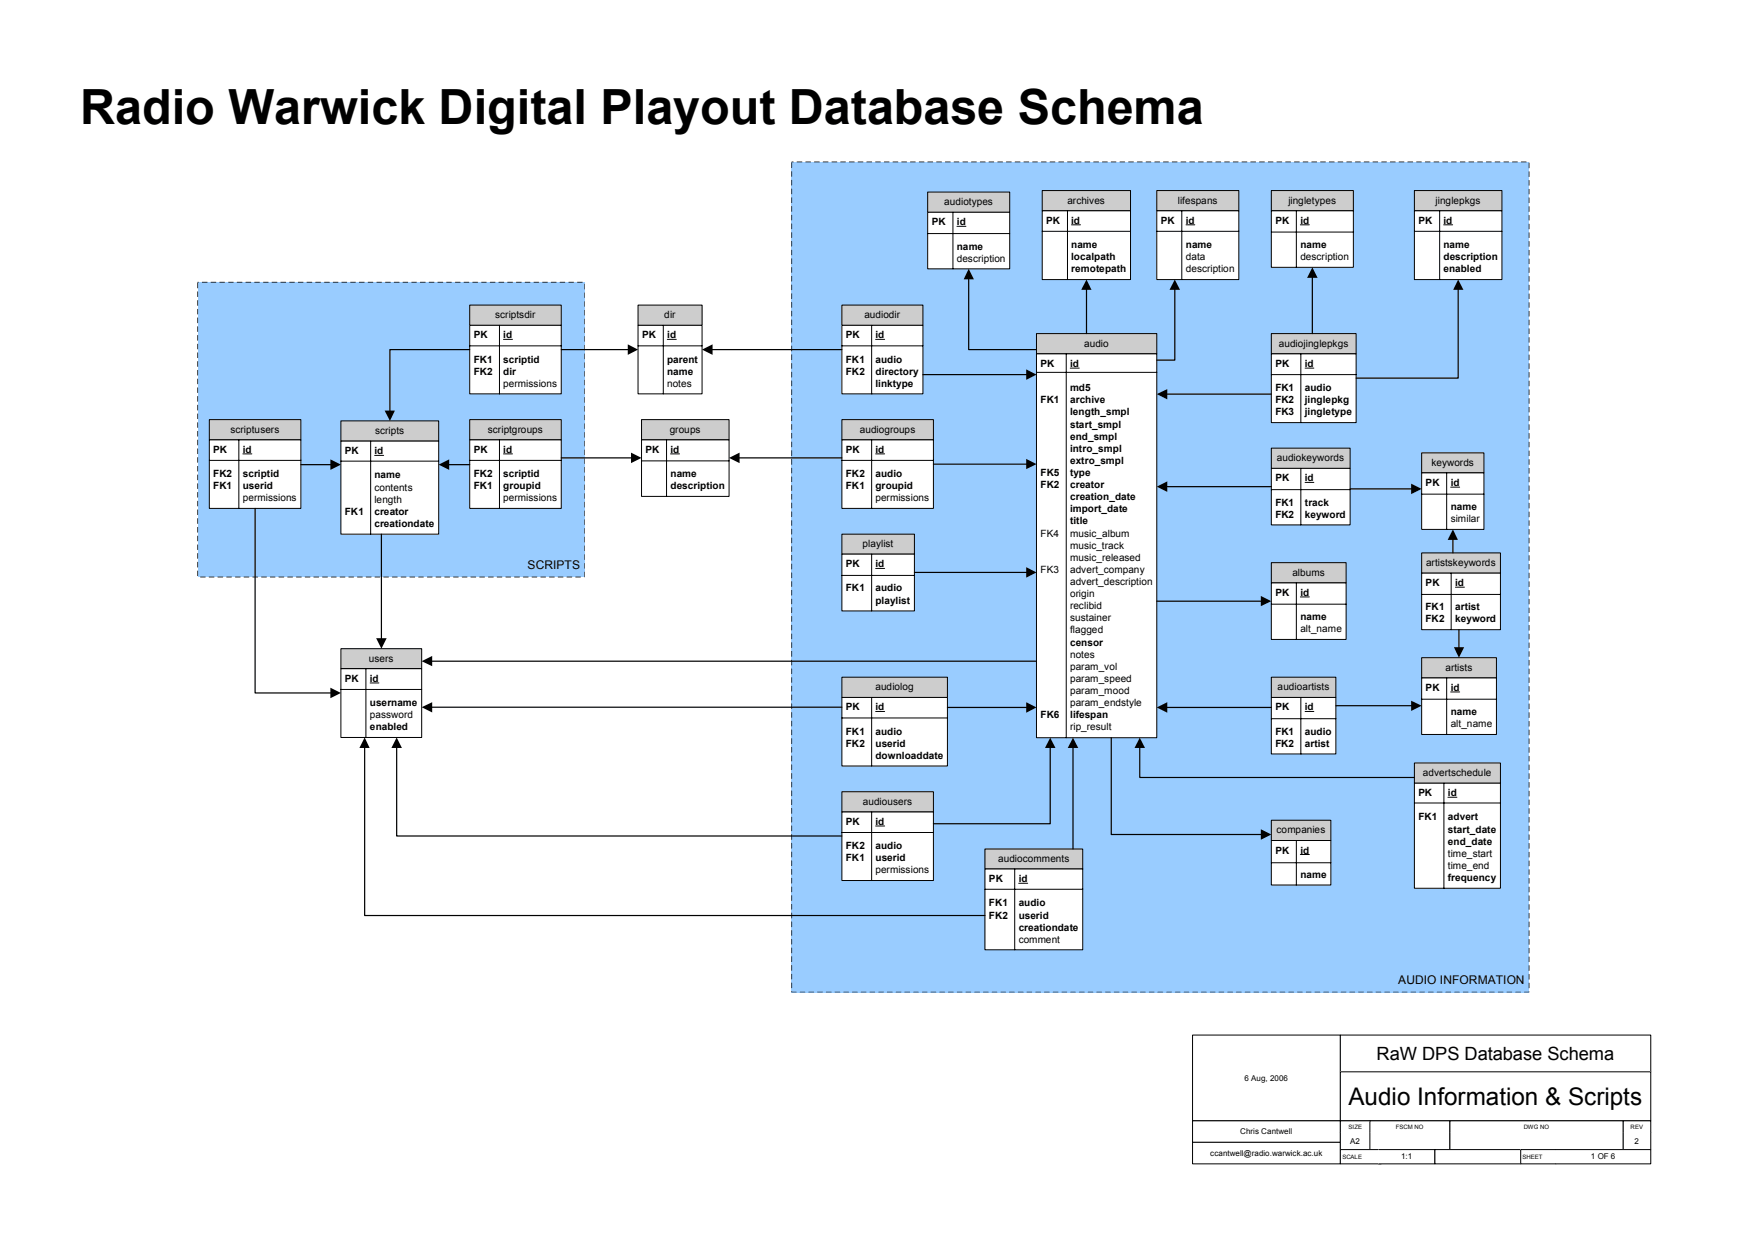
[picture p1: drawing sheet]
<svg xmlns="http://www.w3.org/2000/svg" width="594mm" height="420mm" viewBox="0 0 594 420" stroke-linecap="round" stroke-linejoin="round" font-family="sans-serif">
<path d="M67 95.5h130.8v99.8h-130.8z" fill="#9cf"/>
<path d="M66.8 95.8h.2v1.8zM66.8 98.7h.2v1.9zM66.8 101.7h.2v1.8zM66.8 104.6h.2v1.9zM67 107.4v2.1l-.2-.2zM67 110.4v2l-.2-.1zM67 113.4v2l-.2-.2zM66.8 116.5l.2-.2v.2v1.8zM66.8 119.4h.2v1.8zM66.8 122.3h.2v1.9zM66.8 125.3h.2v1.9zM66.8 128.3h.2v1.8zM66.8 131.2h.2v1.9zM66.8 134.2l.2-.2v.2v1.9zM66.8 137.2l.2-.2v.2v1.8zM67 140v1.9l-.2-.1zM67 142.9v2l-.2-.1zM66.8 146h.2v1.8zM66.8 148.9h.2v1.9zM66.8 151.9h.2v1.9zM66.8 154.9h.2v1.8zM66.8 157.8h.2v1.9zM67 160.6v2l-.2-.1zM67 163.6v2l-.2-.2zM67 166.5v2l-.2-.1zM66.8 169.7l.2-.2v.2v1.7zM66.8 172.6h.2v1.8zM66.8 175.5h.2v1.9zM66.8 178.5h.2v1.8zM66.8 181.4h.2v1.9zM66.8 184.4h.2v1.9zM66.8 187.4l.2-.2v.2v1.8zM67 190.2v2l-.2-.2zM66.8 193.3l.2-.2v.2v1.8zM67.8 195.2l1.9 .1-1.9 .2zM70.6 195.3h2l-.1 .2zM73.6 195.3h2l-.2 .2zM76.5 195.3h2l-.1 .2zM79.5 195.3h1.9v.2zM82.5 195.3h1.9l-.1 .2zM85.5 195.2l1.9 .1-1.9 .2zM88.4 195.3h1.9l-.1 .2zM91.4 195.2l1.9 .1-1.9 .2zM94.2 195.3h2.1l-.2 .2zM97.2 195.3h2l-.1 .2zM100.2 195.3h2l-.2 .2zM103.1 195.3h2l-.1 .2zM106.1 195.3h1.9l-.1 .2zM109.1 195.2l1.9 .1-1.9 .2zM112.1 195.2l1.9 .1-1.9 .2zM115.1 195.2l1.8 .1-1.8 .2zM118 195.2l1.9 .1-1.9 .2zM120.8 195.3h2l-.1 .2zM123.8 195.3h2l-.2 .2zM126.7 195.3h2l-.1 .2zM129.7 195.3h1.9v.2zM132.8 195.2l1.8 .1-1.8 .2zM135.7 195.2l1.9 .1-1.9 .2zM138.6 195.3h1.9v.2zM141.6 195.3h1.9l-.2 .2zM144.6 195.2l1.9 .1-1.9 .2zM147.4 195.3h2l-.1 .2zM150.4 195.3h2l-.2 .2zM153.3 195.3h2l-.1 .2zM156.3 195.3h1.9v.2zM159.3 195.3h1.9l-.1 .2zM162.3 195.2l1.9 .1-1.9 .2zM165.3 195.2l1.8 .1-1.8 .2zM168.2 195.2l1.9 .1-1.9 .2zM171.2 195.2l1.9 .1-1.9 .2zM174 195.3h2l-.2 .2zM176.9 195.3h2.1l-.2 .2zM179.9 195.3h2l-.1 .2zM182.9 195.3h1.9l-.1 .2zM185.9 195.2l1.9 .1-1.9 .2zM188.9 195.2l1.8 .1-1.8 .2zM191.8 195.2l1.9 .1-1.9 .2zM194.8 195.2l1.9 .1-1.9 .2zM197.7 193.6l.1 1.9zM197.7 190.7l.1 1.8zM197.7 187.7l.1 1.9zM197.7 184.7l.1 1.9zM197.8 181.7v1.9zM197.8 178.7v2zM197.8 175.8v2zM197.8 172.8v2zM197.8 169.8v2.1zM197.8 167v1.9zM197.8 164v1.9zM197.8 161v2zM197.8 158.1v1.9zM197.8 155.1v2zM197.8 152.1v2zM197.8 149.2v2zM197.8 146.2v2.1zM197.7 143.4l.1 1.9zM197.7 140.5l.1 1.8zM197.8 137.4v2zM197.7 134.5l.1 1.9zM197.7 131.6l.1 1.8zM197.8 128.5v2zM197.8 125.6v1.9zM197.8 122.6v2zM197.8 119.6v2.1zM197.8 116.8v1.9zM197.8 113.8v1.9zM197.8 110.8v2zM197.8 107.9v1.9zM197.8 104.9v1.9zM197.8 101.9v2zM197.8 99v1.9zM197.8 96v2zM195.3 95.5h2l-.1 .2zM192.4 95.5h1.9l-.1 .2zM189.4 95.5h1.9v.2zM186.4 95.5h2.1l-.2 .2zM183.5 95.5h2l-.2 .2zM180.6 95.5h1.9l-.1 .2zM177.6 95.5h2l-.2 .2zM174.7 95.5h1.9l-.1 .2zM171.7 95.5h1.9v.2zM168.8 95.4l1.9 .1-1.9 .2zM165.8 95.5h1.9l-.1 .2zM162.8 95.5h2l-.1 .2zM159.8 95.5h2.1l-.2 .2zM156.9 95.5h2l-.2 .2zM154 95.5h1.9l-.1 .2zM151 95.5h2l-.2 .2zM148.1 95.5h1.9l-.1 .2zM145.1 95.5h2l-.1 .2zM142.1 95.5h2l-.1 .2zM139.2 95.5h1.9l-.1 .2zM136.2 95.5h2l-.1 .2zM133.3 95.5h2l-.2 .2zM130.3 95.5h2l-.1 .2zM127.4 95.5h2l-.2 .2zM124.5 95.5h1.9l-.2 .2zM121.5 95.5h1.9v.2zM118.5 95.5h2l-.1 .2zM115.6 95.5h1.9l-.1 .2zM112.6 95.5h1.9v.2zM109.6 95.5h2.1l-.2 .2zM106.7 95.5h2l-.2 .2zM103.7 95.5h2l-.1 .2zM100.8 95.5h2l-.2 .2zM97.9 95.5h1.9l-.1 .2zM94.9 95.5h2l-.1 .2zM91.9 95.5h2l-.1 .2zM89 95.5h1.9l-.1 .2zM86 95.5h2l-.1 .2zM83.1 95.5h2l-.2 .2zM80.1 95.5h2l-.1 .2zM77.2 95.5h2l-.2 .2zM74.2 95.5h2l-.2 .2zM71.3 95.5h1.9l-.1 .2zM68.3 95.5h2l-.1 .2zM66.8 95.5h.5l-.1 .2z" fill="#010101"/>
<path d="M268 54.9h249.6v281h-249.6z" fill="#9cf"/>
<path d="M268 54.9v2l-.1-.1zM268 57.9v2l-.1-.1zM267.9 61h.2l-.1 1.8zM267.9 63.9h.2l-.1 1.9zM267.9 66.9h.2l-.1 1.8zM267.9 69.8h.2l-.1 1.9zM267.9 72.8h.2l-.1 1.9zM268 75.6v2l-.1-.1zM268 78.6v2l-.1-.2zM268 81.5v2l-.1-.1zM268 84.5v1.9h-.1zM267.9 87.5h.2l-.1 1.9zM267.9 90.5h.2l-.1 1.9zM267.9 93.5h.2l-.1 1.8zM267.9 96.4h.2l-.1 1.9zM267.9 99.4h.2l-.1 1.9zM268 102.2v2l-.1-.1zM268 105.2v2l-.1-.2zM268 108.1v2l-.1-.1zM268 111.1v1.9l-.1-.1zM267.9 114.1h.2l-.1 1.9zM267.9 117.1h.2l-.1 1.9zM267.9 120.1h.2l-.1 1.8zM267.9 123h.2l-.1 1.9zM268 125.8v2l-.1-.1zM267.9 128.9l.1-.1 .1 .1-.1 1.9zM268 131.7v2.1l-.1-.2zM268 134.7v2l-.1-.1zM267.9 137.8h.2l-.1 1.8zM267.9 140.7h.2l-.1 1.9zM267.9 143.7h.2l-.1 1.8zM267.9 146.6h.2l-.1 1.9zM267.9 149.6h.2l-.1 1.9zM268 152.4v2l-.1-.1zM268 155.4v2l-.1-.2zM268 158.3v2l-.1-.1zM268 161.3v1.9h-.1zM267.9 164.3h.2l-.1 1.9zM267.9 167.3h.2l-.1 1.9zM267.9 170.3h.2l-.1 1.8zM267.9 173.2h.2l-.1 1.9zM267.9 176.2h.2l-.1 1.9zM268 179v2l-.1-.2zM267.9 182.1l.1-.2 .1 .2-.1 1.9zM268 184.9v2l-.1-.1zM267.9 188l.1-.1 .1 .1-.1 1.8zM267.9 190.9h.2l-.1 1.9zM267.9 193.9h.2l-.1 1.8zM267.9 196.8h.2l-.1 1.9zM267.9 199.8h.2l-.1 1.9zM267.9 202.8h.2l-.1 1.8zM268 205.6v2l-.1-.2zM268 208.5v2.1l-.1-.2zM267.9 211.7l.1-.2 .1 .2-.1 1.7zM268 214.5v1.9l-.1-.1zM267.9 217.5h.2l-.1 1.9zM267.9 220.5h.2l-.1 1.8zM267.9 223.4h.2l-.1 1.9zM267.9 226.4h.2l-.1 1.9zM267.9 229.4h.2l-.1 1.8zM268 232.2v2l-.1-.2zM268 235.1v2.1l-.1-.2zM268 238.1v1.9l-.1-.1zM267.9 241.2l.1-.2 .1 .2-.1 1.8zM267.9 244.1h.2l-.1 1.9zM267.9 247.1h.2l-.1 1.8zM267.9 250h.2l-.1 1.9zM267.9 253h.2l-.1 1.8zM268 255.8v2l-.1-.2zM267.9 258.9l.1-.2 .1 .2-.1 1.9zM268 261.7v2l-.1-.1zM267.9 264.8l.1-.1 .1 .1-.1 1.8zM267.9 267.7h.2l-.1 1.9zM267.9 270.7h.2l-.1 1.8zM267.9 273.6h.2l-.1 1.9zM267.9 276.6h.2l-.1 1.9zM267.9 279.6h.2l-.1 1.8zM268 282.4v2l-.1-.2zM268 285.3v2.1l-.1-.2zM268 288.3v2l-.1-.1zM268 291.3v1.9l-.1-.1zM267.9 294.3h.2l-.1 1.9zM267.9 297.3h.2l-.1 1.8zM267.9 300.2h.2l-.1 1.9zM267.9 303.2h.2l-.1 1.9zM267.9 306.2h.2l-.1 1.8zM267.9 309.1l.1-.2 .1 .2-.1 1.9zM268 311.9v2l-.1-.1zM267.9 315l.1-.1 .1 .1-.1 1.8zM267.9 318l.1-.2 .1 .2-.1 1.8zM267.9 320.9h.2l-.1 1.8zM267.9 323.8h.2l-.1 1.9zM267.9 326.8h.2l-.1 1.9zM267.9 329.8h.2l-.1 1.8zM267.9 332.7h.2l-.1 1.9zM267.9 335.7l.1-.2 .1 .4h1.6h-1.8zM270.7 335.9h1.9zM273.7 335.8l1.9 .1zM276.6 335.9h1.9zM279.6 335.8l1.9 .1zM282.6 335.8l1.9 .1zM285.6 335.8l1.8 .1zM288.4 335.9h2zM291.3 335.9h2.1zM294.3 335.9h1.9zM297.3 335.9h1.9zM300.3 335.8l1.9 .1zM303.3 335.8l1.8 .1zM306.2 335.8l1.9 .1zM309.2 335.8l1.9 .1zM312.1 335.9h1.9zM315 335.9h2zM317.9 335.9h2zM320.9 335.9h1.9zM323.8 335.9h2zM326.9 335.8l1.9 .1zM329.9 335.8l1.8 .1zM332.8 335.8l1.9 .1zM335.8 335.8l1.8 .1zM338.7 335.8l1.9 .1zM341.5 335.9h2.1zM344.5 335.9h2zM347.5 335.9h1.9zM350.4 335.9h2zM353.5 335.8l1.8 .1zM356.4 335.8l1.9 .1zM359.4 335.8l1.9 .1zM362.4 335.8l1.8 .1zM365.2 335.9h2zM368.1 335.9h2.1zM371.1 335.9h2zM374.1 335.9h1.9zM377.1 335.8l1.9 .1zM380.1 335.8l1.8 .1zM383 335.8l1.9 .1zM386 335.8l1.9 .1zM389 335.8l1.8 .1zM391.7 335.9h2.1zM394.7 335.9h2zM397.7 335.9h1.9zM400.6 335.9h2zM403.7 335.8l1.8 .1zM406.6 335.8l1.9 .1zM409.6 335.8l1.9 .1zM412.6 335.8l1.8 .1zM415.5 335.8l1.9 .1zM418.3 335.9h2.1zM421.3 335.9h2zM424.3 335.9h1.9zM427.2 335.9h2zM430.3 335.8l1.8 .1zM433.2 335.8l1.9 .1zM436.1 335.9h2zM439.2 335.8l1.8 .1zM442.1 335.8l1.9 .1zM444.9 335.9h2zM447.9 335.9h2zM450.8 335.9h2zM453.8 335.9h2zM456.9 335.8l1.8 .1zM459.8 335.8l1.9 .1zM462.8 335.8l1.8 .1zM465.7 335.8l1.9 .1zM468.7 335.8l1.9 .1zM471.5 335.9h2zM474.5 335.9h2zM477.4 335.9h2zM480.4 335.9h1.9zM483.4 335.8l1.9 .1zM486.4 335.8l1.9 .1zM489.4 335.8l1.8 .1zM492.2 335.9h2zM495.1 335.9h2.1zM498.1 335.9h2zM501.1 335.9h2zM504 335.9h2zM507 335.9h1.9zM510 335.8l1.9 .1zM513 335.8l1.9 .1zM516 335.8l1.5 .1 .1-.3 .1 .3zM517.6 332.7l.1 .1-.1 1.8zM517.6 329.7l.1 .2-.1 1.8zM517.6 326.7l.1 .2-.1 1.9zM517.5 323.9h.2l-.1 1.9zM517.6 320.9l.1 .1-.1 1.8zM517.5 318h.2l-.1 1.9zM517.5 315h.2l-.1 1.9zM517.5 312.1h.2l-.1 1.8zM517.6 309l.1 .2-.1 1.8zM517.6 306.1l.1 .1-.1 1.8zM517.6 303.1l.1 .2-.1 1.8zM517.6 300.1l.1 .2-.1 1.9zM517.5 297.3h.2l-.1 1.9zM517.5 294.4h.2l-.1 1.8zM517.5 291.4h.2l-.1 1.9zM517.5 288.5h.2l-.1 1.8zM517.6 285.4l.1 .1-.1 1.9zM517.6 282.4l.1 .2-.1 1.8zM517.6 279.5l.1 .2-.1 1.8zM517.6 276.5l.1 .2-.1 1.9zM517.6 273.6l.1 .1-.1 1.9zM517.5 270.8h.2l-.1 1.8zM517.5 267.8h.2l-.1 1.9zM517.5 264.8h.2l-.1 1.9zM517.5 261.9h.2l-.1 1.8zM517.5 258.9h.2l-.1 1.9zM517.6 255.9l.1 .1-.1 1.8zM517.6 252.9l.1 .2-.1 1.8zM517.6 249.9l.1 .2-.1 1.9zM517.6 247l.1 .1-.1 1.9zM517.5 244.2h.2l-.1 1.8zM517.5 241.2h.2l-.1 1.9zM517.5 238.3h.2l-.1 1.8zM517.6 235.2l.1 .1-.1 1.9zM517.6 232.2l.1 .2-.1 1.8zM517.6 229.3l.1 .1-.1 1.8zM517.6 226.3l.1 .2-.1 1.8zM517.6 223.4l.1 .1-.1 1.9zM517.5 220.6h.2l-.1 1.8zM517.5 217.6h.2l-.1 1.9zM517.6 214.5l.1 .1-.1 1.9zM517.5 211.7h.2l-.1 1.8zM517.5 208.7h.2l-.1 1.9zM517.6 205.7l.1 .1-.1 1.8zM517.6 202.7l.1 .2-.1 1.7zM517.6 199.7l.1 .2-.1 1.9zM517.6 196.8l.1 .1-.1 1.9zM517.6 193.9l.1 .1-.1 1.8zM517.5 191h.2l-.1 1.9zM517.5 188h.2l-.1 1.9zM517.5 185.1h.2l-.1 1.8zM517.5 182.1h.2l-.1 1.9zM517.6 179.1l.1 .1-.1 1.8zM517.6 176.1l.1 .2-.1 1.8zM517.6 173.1l.1 .2-.1 1.9zM517.6 170.2l.1 .1-.1 1.9zM517.6 167.3l.1 .1-.1 1.8zM517.5 164.4h.2l-.1 1.9zM517.5 161.5h.2l-.1 1.8zM517.5 158.5h.2l-.1 1.9zM517.5 155.5h.2l-.1 1.9zM517.6 152.5l.1 .2-.1 1.7zM517.6 149.5l.1 .2-.1 1.8zM517.6 146.6l.1 .1-.1 1.9zM517.6 143.6l.1 .2-.1 1.8zM517.5 140.8h.2l-.1 1.9zM517.5 137.8h.2l-.1 1.9zM517.6 134.8l.1 .1-.1 1.8zM517.6 131.8l.1 .1-.1 1.9zM517.5 128.9h.2l-.1 1.9zM517.6 125.9l.1 .2-.1 1.7zM517.6 122.9l.1 .2-.1 1.9zM517.6 120l.1 .1-.1 1.9zM517.6 117l.1 .2-.1 1.8zM517.6 114.1l.1 .1-.1 1.9zM517.5 111.3h.2l-.1 1.8zM517.5 108.3h.2l-.1 1.9zM517.5 105.3h.2l-.1 1.9zM517.6 102.3l.1 .1-.1 1.8zM517.6 99.3l.1 .2-.1 1.8zM517.6 96.4l.1 .1-.1 1.9zM517.6 93.4l.1 .2-.1 1.8zM517.5 90.6h.2l-.1 1.9zM517.5 87.6h.2l-.1 1.9zM517.6 84.6l.1 .1-.1 1.8zM517.6 81.6l.1 .1-.1 1.9zM517.5 78.7h.2l-.1 1.9zM517.6 75.7l.1 .2-.1 1.7zM517.6 72.7l.1 .2-.1 1.8zM517.6 69.8l.1 .1-.1 1.9zM517.6 66.8l.1 .2-.1 1.8zM517.6 63.9l.1 .1-.1 1.9zM517.5 61h.2l-.1 1.9zM517.6 58l.1 .1-.1 1.8zM517.6 55l.1 .1-.1 1.9zM514.9 54.7l1.9 .2h-1.9h-.1zM512 54.7l1.8 .2h-1.8h-.2zM509 54.7l1.9 .2h-1.9zM506 54.7l1.9 .2h-1.9zM503.1 54.7l1.8 .2h-1.8zM500.1 54.7l1.9 .2h-1.9zM497.2 54.7l1.8 .2h-1.8zM494.3 54.7l1.8 .2h-1.8h-.2zM491.1 54.9l.2-.2 1.8 .2zM488.4 54.7l1.8 .2h-1.8h-.2zM485.4 54.7l1.8 .2h-1.8h-.2zM482.4 54.7l1.9 .2h-1.9zM479.5 54.7l1.8 .2h-1.8zM476.5 54.7l1.9 .2h-1.9zM473.5 54.7l1.9 .2h-1.9zM470.6 54.7l1.8 .2h-1.8zM467.7 54.7l1.8 .2h-1.8h-.2zM464.7 54.7l1.8 .2h-1.8h-.1zM461.8 54.7l1.8 .2h-1.8h-.2zM458.8 54.7l1.9 .2h-1.9h-.2zM455.8 54.7l1.9 .2h-1.9zM452.9 54.7l1.8 .2h-1.8zM449.9 54.7l1.9 .2h-1.9zM446.9 54.7l1.9 .2h-1.9zM444 54.7l1.8 .2h-1.8zM441.1 54.7l1.8 .2h-1.8h-.2zM438.1 54.7l1.9 .2h-1.9h-.1zM435 54.9l.2-.2 1.8 .2zM432.2 54.7l1.9 .2h-1.9h-.2zM429.3 54.7l1.8 .2h-1.8zM426.3 54.7l1.9 .2h-1.9zM423.3 54.7l1.9 .2h-1.9zM420.4 54.7l1.8 .2h-1.8zM417.4 54.7l1.9 .2h-1.9zM414.5 54.7l1.8 .2h-1.8h-.1zM411.6 54.7l1.8 .2h-1.8h-.2zM408.6 54.7l1.9 .2h-1.9h-.2zM405.5 54.9l.1-.2 1.9 .2zM402.7 54.7l1.8 .2h-1.8zM399.7 54.7l1.9 .2h-1.9zM396.7 54.7l1.9 .2h-1.9zM393.8 54.7l1.8 .2h-1.8zM390.9 54.7l1.8 .2h-1.8h-.2zM387.9 54.7l1.8 .2h-1.8h-.1zM385 54.7l1.8 .2h-1.8h-.2zM382 54.7l1.9 .2h-1.9h-.2zM379 54.7l1.9 .2h-1.9zM376.1 54.7l1.8 .2h-1.8zM373.1 54.7l1.9 .2h-1.9zM370.2 54.7l1.8 .2h-1.8zM367.2 54.7l1.9 .2h-1.9zM364.1 54.9l.2-.2 1.8 .2zM361.2 54.9l.2-.2 1.7 .2zM358.4 54.7l1.8 .2h-1.8h-.2zM355.4 54.7l1.9 .2h-1.9h-.1zM352.5 54.7l1.8 .2h-1.8zM349.5 54.7l1.9 .2h-1.9zM346.5 54.7l1.9 .2h-1.9zM343.6 54.7l1.8 .2h-1.8zM340.6 54.7l1.9 .2h-1.9zM337.7 54.7l1.8 .2h-1.8h-.1zM334.8 54.7l1.7 .2h-1.7h-.2zM331.6 54.9l.2-.2 1.9 .2zM328.8 54.7l1.9 .2h-1.9h-.1zM325.9 54.7l1.8 .2h-1.8zM322.9 54.7l1.9 .2h-1.9zM319.9 54.7l1.9 .2h-1.9zM317 54.7l1.8 .2h-1.8zM314 54.7l1.9 .2h-1.9zM311 54.9l.1-.2 1.8 .2zM308.2 54.7l1.8 .2h-1.8h-.2zM305 54.9l.2-.2 1.9 .2zM302.3 54.7l1.8 .2h-1.8h-.2zM299.3 54.7l1.9 .2h-1.9zM296.3 54.7l1.9 .2h-1.9zM293.4 54.7l1.8 .2h-1.8zM290.4 54.7l1.9 .2h-1.9zM287.4 54.7l1.9 .2h-1.9zM284.6 54.7l1.7 .2h-1.7h-.2zM281.6 54.7l1.9 .2h-1.9h-.2zM278.6 54.7l1.9 .2h-1.9h-.1zM275.5 54.9l.2-.2 1.8 .2zM272.7 54.7l1.9 .2h-1.9zM269.7 54.7l1.9 .2h-1.9zM268 54.7l.6 .2h-.6h-.1z" fill="#010101"/>
<path d="M350.9 112.9h40.7v6.9h-40.7z" fill="#cdcdcd"/>
<path d="M350.9 112.9h40.7v6.9h-40.7z" fill="none" stroke="#010101" stroke-width=".34"/>
<path d="M350.9 119.8h40.7v130h-40.7z" fill="#fff"/>
<path d="M350.9 119.8h40.7v130h-40.7zM360.9 119.8v130M350.9 126.1h40.7M362.3 124.6h3" fill="none" stroke="#010101" stroke-width=".34"/>
<path d="M430.4 190.5h25.3v6.9h-25.3z" fill="#cdcdcd"/>
<path d="M430.4 190.5h25.3v6.9h-25.3z" fill="none" stroke="#010101" stroke-width=".34"/>
<path d="M430.4 197.4h25.3v19.1h-25.3z" fill="#fff"/>
<path d="M430.4 197.4h25.3v19.1h-25.3zM438.8 197.4v19.1M430.4 204.6h25.3M440.2 202.1h3" fill="none" stroke="#010101" stroke-width=".34"/>
<path d="M391.6 203.5h35.6" fill="none" stroke="#010101" stroke-width=".41"/>
<path d="M426.8 201.8l3.6 1.7-3.6 1.7z" fill="#010101"/>
<path d="M481.2 222.7h25.4v6.8h-25.4z" fill="#cdcdcd"/>
<path d="M481.2 222.7h25.4v6.8h-25.4z" fill="none" stroke="#010101" stroke-width=".34"/>
<path d="M481.2 229.5h25.4v19.2h-25.4z" fill="#fff"/>
<path d="M481.2 229.5h25.4v19.2h-25.4zM481.2 236.7h25.4M489.7 229.5v19.2M491.1 234.3h3" fill="none" stroke="#010101" stroke-width=".34"/>
<path d="M481.2 187.2h26.7v6.9h-26.7z" fill="#cdcdcd"/>
<path d="M481.2 187.2h26.7v6.9h-26.7z" fill="none" stroke="#010101" stroke-width=".34"/>
<path d="M481.2 194.1h26.7v19.1h-26.7z" fill="#fff"/>
<path d="M481.2 194.1h26.7v19.1h-26.7zM491.2 194.1v19.1M492.7 198.8h3M481.2 201.3h26.7" fill="none" stroke="#010101" stroke-width=".34"/>
<path d="M493.9 213.2v6.4" fill="none" stroke="#010101" stroke-width=".41"/>
<path d="M492.2 219.1h3.4l-1.7 3.6z" fill="#010101"/>
<path d="M430.4 229.3h21.8v6.8h-21.8z" fill="#cdcdcd"/>
<path d="M430.4 229.3h21.8v6.8h-21.8z" fill="none" stroke="#010101" stroke-width=".34"/>
<path d="M430.4 236.1h21.8v19.2h-21.8z" fill="#fff"/>
<path d="M430.4 236.1h21.8v19.2h-21.8zM440.3 236.1v19.2M430.4 243.3h21.8M441.8 240.9h2.9" fill="none" stroke="#010101" stroke-width=".34"/>
<path d="M394.7 239.5h35.7" fill="none" stroke="#010101" stroke-width=".41"/>
<path d="M391.6 239.5l3.5-1.8v3.6z" fill="#010101"/>
<path d="M452.2 238.9h26" fill="none" stroke="#010101" stroke-width=".41"/>
<path d="M477.7 237.2l3.5 1.7-3.5 1.8z" fill="#010101"/>
<path d="M333.4 287.4h33.1v6.8h-33.1z" fill="#cdcdcd"/>
<path d="M333.4 287.4h33.1v6.8h-33.1z" fill="none" stroke="#010101" stroke-width=".34"/>
<path d="M333.4 294.2h33.1v27.4h-33.1z" fill="#fff"/>
<path d="M333.4 294.2h33.1v27.4h-33.1zM343.5 294.2v27.4M344.8 299h3.1M333.4 301.1h33.1" fill="none" stroke="#010101" stroke-width=".34"/>
<path d="M363.2 252.8v34.6" fill="none" stroke="#010101" stroke-width=".41"/>
<path d="M363.2 249.8l1.8 3.4h-3.6z" fill="#010101"/>
<path d="M285 103.3h27.4v6.9h-27.4z" fill="#cdcdcd"/>
<path d="M285 103.3h27.4v6.9h-27.4z" fill="none" stroke="#010101" stroke-width=".34"/>
<path d="M285 110.2h27.4v23.1h-27.4z" fill="#fff"/>
<path d="M285 110.2h27.4v23.1h-27.4zM285 117.1h27.4M295.1 110.2v23.1M296.4 114.9h3.1" fill="none" stroke="#010101" stroke-width=".34"/>
<path d="M312.4 126.8h35.4" fill="none" stroke="#010101" stroke-width=".41"/>
<path d="M347.4 125.1l3.5 1.7-3.5 1.8z" fill="#010101"/>
<path d="M285 142.1h31v6.8h-31z" fill="#cdcdcd"/>
<path d="M285 142.1h31v6.8h-31z" fill="none" stroke="#010101" stroke-width=".34"/>
<path d="M285 148.9h31v23.2h-31z" fill="#fff"/>
<path d="M285 148.9h31v23.2h-31zM285 155.9h31M295.1 148.9v23.2M296.4 153.7h3.1" fill="none" stroke="#010101" stroke-width=".34"/>
<path d="M316 157.1h31.8" fill="none" stroke="#010101" stroke-width=".41"/>
<path d="M347.4 155.4l3.5 1.7-3.5 1.7z" fill="#010101"/>
<path d="M314 65h27.8v6.9h-27.8z" fill="#cdcdcd"/>
<path d="M314 65h27.8v6.9h-27.8z" fill="none" stroke="#010101" stroke-width=".34"/>
<path d="M314 71.9h27.8v19.1h-27.8z" fill="#fff"/>
<path d="M314 71.9h27.8v19.1h-27.8zM314 79.1h27.8M322.6 71.9v19.1M323.9 76.6h3.1" fill="none" stroke="#010101" stroke-width=".34"/>
<path d="M285 268.1h31v6.8h-31z" fill="#cdcdcd"/>
<path d="M285 268.1h31v6.8h-31z" fill="none" stroke="#010101" stroke-width=".34"/>
<path d="M285 274.9h31v23.2h-31z" fill="#fff"/>
<path d="M285 274.9h31v23.2h-31zM295.1 274.9v23.2M296.4 279.7h3.1M285 281.9h31" fill="none" stroke="#010101" stroke-width=".34"/>
<path d="M430.4 112.9h28.7v6.9h-28.7z" fill="#cdcdcd"/>
<path d="M430.4 112.9h28.7v6.9h-28.7z" fill="none" stroke="#010101" stroke-width=".34"/>
<path d="M430.4 119.8h28.7v23.3h-28.7z" fill="#fff"/>
<path d="M430.4 119.8h28.7v23.3h-28.7zM440.3 119.8v23.3M430.4 126.8h28.7M441.8 124.6h2.9" fill="none" stroke="#010101" stroke-width=".34"/>
<path d="M430.4 151.7h26.6v6.9h-26.6z" fill="#cdcdcd"/>
<path d="M430.4 151.7h26.6v6.9h-26.6z" fill="none" stroke="#010101" stroke-width=".34"/>
<path d="M430.4 158.6h26.6v19.1h-26.6z" fill="#fff"/>
<path d="M430.4 158.6h26.6v19.1h-26.6zM440.3 158.6v19.1M430.4 165.8h26.6M441.8 163.3h2.9" fill="none" stroke="#010101" stroke-width=".34"/>
<path d="M285 229.3h35.7v6.8h-35.7z" fill="#cdcdcd"/>
<path d="M285 229.3h35.7v6.8h-35.7z" fill="none" stroke="#010101" stroke-width=".34"/>
<path d="M285 236.1h35.7v23.2h-35.7z" fill="#fff"/>
<path d="M285 236.1h35.7v23.2h-35.7zM295.1 236.1v23.2M285 243.1h35.7M296.4 240.9h3.1" fill="none" stroke="#010101" stroke-width=".34"/>
<path d="M327.9 94.1v24.3h23" fill="none" stroke="#010101" stroke-width=".41"/>
<path d="M327.9 91l1.8 3.6h-3.5z" fill="#010101"/>
<path d="M355.5 252.8v26.1h-39.5" fill="none" stroke="#010101" stroke-width=".41"/>
<path d="M355.5 249.8l1.8 3.4h-3.6z" fill="#010101"/>
<path d="M394.7 133.4h35.7" fill="none" stroke="#010101" stroke-width=".41"/>
<path d="M391.6 133.4l3.5-1.7v3.5z" fill="#010101"/>
<path d="M320.7 239.5h27.1" fill="none" stroke="#010101" stroke-width=".41"/>
<path d="M347.4 237.7l3.5 1.8-3.5 1.8z" fill="#010101"/>
<path d="M394.7 164.8h35.7" fill="none" stroke="#010101" stroke-width=".41"/>
<path d="M391.6 164.8l3.5-1.8v3.5z" fill="#010101"/>
<path d="M478.8 64.5h29.6v6.9h-29.6z" fill="#cdcdcd"/>
<path d="M478.8 64.5h29.6v6.9h-29.6z" fill="none" stroke="#010101" stroke-width=".34"/>
<path d="M478.8 71.4h29.6v23.3h-29.6z" fill="#fff"/>
<path d="M478.8 71.4h29.6v23.3h-29.6zM478.8 78.3h29.6M487.3 71.4v23.3M488.7 76.1h3" fill="none" stroke="#010101" stroke-width=".34"/>
<path d="M493.6 97.7v30.3h-34.5" fill="none" stroke="#010101" stroke-width=".41"/>
<path d="M493.6 94.7l1.8 3.4h-3.5z" fill="#010101"/>
<path d="M430.4 64.5h27.7v6.9h-27.7z" fill="#cdcdcd"/>
<path d="M430.4 64.5h27.7v6.9h-27.7z" fill="none" stroke="#010101" stroke-width=".34"/>
<path d="M430.4 71.4h27.7v19.1h-27.7z" fill="#fff"/>
<path d="M430.4 71.4h27.7v19.1h-27.7zM430.4 78.6h27.7M438.8 71.4v19.1M440.2 76.1h3" fill="none" stroke="#010101" stroke-width=".34"/>
<path d="M444.2 93.6v19.3" fill="none" stroke="#010101" stroke-width=".41"/>
<path d="M444.2 90.5l1.8 3.6h-3.5z" fill="#010101"/>
<path d="M391.6 64.5h27.7v6.9h-27.7z" fill="#cdcdcd"/>
<path d="M391.6 64.5h27.7v6.9h-27.7z" fill="none" stroke="#010101" stroke-width=".34"/>
<path d="M391.6 71.4h27.7v23.3h-27.7z" fill="#fff"/>
<path d="M391.6 71.4h27.7v23.3h-27.7zM391.6 78.3h27.7M400 71.4v23.3M401.5 76.1h2.9" fill="none" stroke="#010101" stroke-width=".34"/>
<path d="M397.7 97.7v24.2h-6.1" fill="none" stroke="#010101" stroke-width=".41"/>
<path d="M397.7 94.7l1.8 3.4h-3.6z" fill="#010101"/>
<path d="M285 180.8h24.5v6.8h-24.5z" fill="#cdcdcd"/>
<path d="M285 180.8h24.5v6.8h-24.5z" fill="none" stroke="#010101" stroke-width=".34"/>
<path d="M285 187.6h24.5v19.2h-24.5z" fill="#fff"/>
<path d="M285 187.6h24.5v19.2h-24.5zM285 194.8h24.5M295.1 187.6v19.2M296.4 192.4h3.1" fill="none" stroke="#010101" stroke-width=".34"/>
<path d="M309.5 193.8h38.3" fill="none" stroke="#010101" stroke-width=".41"/>
<path d="M347.4 192l3.5 1.8-3.5 1.8z" fill="#010101"/>
<path d="M352.8 64.5h29.9v6.9h-29.9z" fill="#cdcdcd"/>
<path d="M352.8 64.5h29.9v6.9h-29.9z" fill="none" stroke="#010101" stroke-width=".34"/>
<path d="M352.8 71.4h29.9v23.3h-29.9z" fill="#fff"/>
<path d="M352.8 71.4h29.9v23.3h-29.9zM352.8 78.3h29.9M361.4 71.4v23.3M362.7 76.1h3.1" fill="none" stroke="#010101" stroke-width=".34"/>
<path d="M367.8 97.7v15.2" fill="none" stroke="#010101" stroke-width=".41"/>
<path d="M367.8 94.7l1.7 3.4h-3.5z" fill="#010101"/>
<path d="M481.2 153.3h21.1v6.8h-21.1z" fill="#cdcdcd"/>
<path d="M481.2 153.3h21.1v6.8h-21.1z" fill="none" stroke="#010101" stroke-width=".34"/>
<path d="M481.2 160.1h21.1v19.1h-21.1z" fill="#fff"/>
<path d="M481.2 160.1h21.1v19.1h-21.1zM481.2 167.3h21.1M489.7 160.1v19.1M491.1 164.9h3" fill="none" stroke="#010101" stroke-width=".34"/>
<path d="M491.8 182.4v4.8" fill="none" stroke="#010101" stroke-width=".41"/>
<path d="M491.8 179.2l1.7 3.6h-3.5z" fill="#010101"/>
<path d="M457 165.5h21.2" fill="none" stroke="#010101" stroke-width=".41"/>
<path d="M477.7 163.7l3.5 1.8-3.5 1.8z" fill="#010101"/>
<path d="M115.4 219.6h27.3v6.8h-27.3z" fill="#cdcdcd"/>
<path d="M115.4 219.6h27.3v6.8h-27.3z" fill="none" stroke="#010101" stroke-width=".34"/>
<path d="M115.4 226.4h27.3v23.3h-27.3z" fill="#fff"/>
<path d="M115.4 226.4h27.3v23.3h-27.3zM115.4 233.4h27.3M123.9 226.4v23.3M125.3 231.2h3" fill="none" stroke="#010101" stroke-width=".34"/>
<path d="M145.9 223.9h205" fill="none" stroke="#010101" stroke-width=".41"/>
<path d="M142.7 223.9l3.6-1.8v3.5z" fill="#010101"/>
<path d="M134.3 252.7v30.3h150.7" fill="none" stroke="#010101" stroke-width=".41"/>
<path d="M134.3 249.7l1.8 3.5h-3.6z" fill="#010101"/>
<path d="M145.9 239.4h139.1" fill="none" stroke="#010101" stroke-width=".41"/>
<path d="M142.7 239.4l3.6-1.7v3.5z" fill="#010101"/>
<path d="M123.4 252.7v57.3h210" fill="none" stroke="#010101" stroke-width=".41"/>
<path d="M123.4 249.7l1.7 3.5h-3.4z" fill="#010101"/>
<path d="M217.2 142.1h29.6v6.8h-29.6z" fill="#cdcdcd"/>
<path d="M217.2 142.1h29.6v6.8h-29.6z" fill="none" stroke="#010101" stroke-width=".34"/>
<path d="M217.2 148.9h29.6v19.2h-29.6z" fill="#fff"/>
<path d="M217.2 148.9h29.6v19.2h-29.6zM217.2 156h29.6M225.6 148.9v19.2M227 153.7h3" fill="none" stroke="#010101" stroke-width=".34"/>
<path d="M249.9 155h35.1" fill="none" stroke="#010101" stroke-width=".41"/>
<path d="M246.8 155l3.6-1.8v3.6z" fill="#010101"/>
<path d="M216 103.3h21.7v6.9h-21.7z" fill="#cdcdcd"/>
<path d="M216 103.3h21.7v6.9h-21.7z" fill="none" stroke="#010101" stroke-width=".34"/>
<path d="M216 110.2h21.7v23.1h-21.7z" fill="#fff"/>
<path d="M216 110.2h21.7v23.1h-21.7zM216 117.1h21.7M224.5 110.2v23.1M225.9 114.9h3" fill="none" stroke="#010101" stroke-width=".34"/>
<path d="M240.8 118.4h44.2" fill="none" stroke="#010101" stroke-width=".41"/>
<path d="M237.7 118.4l3.5-1.8v3.5z" fill="#010101"/>
<path d="M478.8 258.3h29.1v6.9h-29.1z" fill="#cdcdcd"/>
<path d="M478.8 258.3h29.1v6.9h-29.1z" fill="none" stroke="#010101" stroke-width=".34"/>
<path d="M478.8 265.2h29.1v35.5h-29.1z" fill="#fff"/>
<path d="M478.8 265.2h29.1v35.5h-29.1zM478.8 271.9h29.1M488.8 265.2v35.5M490.1 269.9h3.1" fill="none" stroke="#010101" stroke-width=".34"/>
<path d="M385.8 252.8v10.4h93" fill="none" stroke="#010101" stroke-width=".41"/>
<path d="M385.8 249.8l1.8 3.4h-3.6z" fill="#010101"/>
<path d="M430.4 277.7h20.1v6.9h-20.1z" fill="#cdcdcd"/>
<path d="M430.4 277.7h20.1v6.9h-20.1z" fill="none" stroke="#010101" stroke-width=".34"/>
<path d="M430.4 284.6h20.1v15h-20.1z" fill="#fff"/>
<path d="M430.4 284.6h20.1v15h-20.1zM430.4 292.1h20.1M438.8 284.6v15M440.2 289.3h3" fill="none" stroke="#010101" stroke-width=".34"/>
<path d="M376.2 249.8v32.7h51" fill="none" stroke="#010101" stroke-width=".41"/>
<path d="M426.8 280.8l3.6 1.7-3.6 1.8z" fill="#010101"/>
<path d="M159 142.1h31v6.8h-31z" fill="#cdcdcd"/>
<path d="M159 142.1h31v6.8h-31z" fill="none" stroke="#010101" stroke-width=".34"/>
<path d="M159 148.9h31v23.2h-31z" fill="#fff"/>
<path d="M159 148.9h31v23.2h-31zM159 155.9h31M169.1 148.9v23.2M170.4 153.7h3.1" fill="none" stroke="#010101" stroke-width=".34"/>
<path d="M190 155h24" fill="none" stroke="#010101" stroke-width=".41"/>
<path d="M213.6 153.2l3.6 1.8-3.6 1.8z" fill="#010101"/>
<path d="M70.9 142.1h30.9v6.8h-30.9z" fill="#cdcdcd"/>
<path d="M70.9 142.1h30.9v6.8h-30.9z" fill="none" stroke="#010101" stroke-width=".34"/>
<path d="M70.9 148.9h30.9v23.2h-30.9z" fill="#fff"/>
<path d="M70.9 148.9h30.9v23.2h-30.9zM70.9 155.9h30.9M80.8 148.9v23.2M82.2 153.7h3.1" fill="none" stroke="#010101" stroke-width=".34"/>
<path d="M86.4 172.1v62.5h25.9" fill="none" stroke="#010101" stroke-width=".41"/>
<path d="M111.8 232.8l3.6 1.8-3.6 1.8z" fill="#010101"/>
<path d="M115.4 142.5h33.1v6.9h-33.1z" fill="#cdcdcd"/>
<path d="M115.4 142.5h33.1v6.9h-33.1z" fill="none" stroke="#010101" stroke-width=".34"/>
<path d="M115.4 149.4h33.1v31.4h-33.1z" fill="#fff"/>
<path d="M115.4 149.4h33.1v31.4h-33.1zM115.4 156.1h33.1M125.5 149.4v31.4M126.8 154.2h3.1" fill="none" stroke="#010101" stroke-width=".34"/>
<path d="M129.1 180.8v35.7" fill="none" stroke="#010101" stroke-width=".41"/>
<path d="M127.3 216.1h3.6l-1.8 3.5z" fill="#010101"/>
<path d="M101.8 157.3h10.5" fill="none" stroke="#010101" stroke-width=".41"/>
<path d="M111.8 155.5l3.6 1.8-3.6 1.8z" fill="#010101"/>
<path d="M151.5 157.3h7.5" fill="none" stroke="#010101" stroke-width=".41"/>
<path d="M148.5 157.3l3.6-1.8v3.6z" fill="#010101"/>
<path d="M403.7 350.4h50v29.1h-50z" fill="#fff"/>
<path d="M403.7 350.4h50v29.1h-50z" fill="none" stroke="#010101" stroke-width=".34"/>
<path d="M403.7 379.5h50v7.3h-50z" fill="#fff"/>
<path d="M403.7 379.5h50v7.3h-50z" fill="none" stroke="#010101" stroke-width=".34"/>
<path d="M403.7 386.8h50v7.2h-50z" fill="#fff"/>
<path d="M403.7 386.8h50v7.2h-50z" fill="none" stroke="#010101" stroke-width=".34"/>
<path d="M453.7 350.4h105.1v12.5h-105.1z" fill="#fff"/>
<path d="M453.7 350.4h105.1v12.5h-105.1z" fill="none" stroke="#010101" stroke-width=".34"/>
<path d="M453.7 362.9h105.1v16.6h-105.1z" fill="#fff"/>
<path d="M453.7 362.9h105.1v16.6h-105.1z" fill="none" stroke="#010101" stroke-width=".34"/>
<path d="M453.7 379.5h10.3v3.9h-10.3z" fill="#fff"/>
<path d="M453.7 383.4v-3.9h10.3v3.9" fill="none" stroke="#010101" stroke-width=".34"/>
<path d="M463.7 379.5h27.1v3.9h-27.1z" fill="#fff"/>
<path d="M463.7 383.4v-3.9h27.1v3.9" fill="none" stroke="#010101" stroke-width=".34"/>
<path d="M490.8 379.5h58.7v3.9h-58.7z" fill="#fff"/>
<path d="M490.8 383.4v-3.9h58.7v3.9" fill="none" stroke="#010101" stroke-width=".34"/>
<path d="M549.5 379.5h9.3v3.9h-9.3z" fill="#fff"/>
<path d="M549.5 383.4v-3.9h9.3v3.9" fill="none" stroke="#010101" stroke-width=".34"/>
<path d="M453.7 383.4h10v5.8h-10z" fill="#fff"/>
<path d="M453.7 383.4v5.8h10v-5.8" fill="none" stroke="#010101" stroke-width=".34"/>
<path d="M463.7 383.4h27.1v5.8h-27.1z" fill="#fff"/>
<path d="M463.7 383.4v5.8h27.1v-5.8" fill="none" stroke="#010101" stroke-width=".34"/>
<path d="M490.8 383.4h58.7v5.8h-58.7z" fill="#fff"/>
<path d="M490.8 383.4v5.8h58.7v-5.8" fill="none" stroke="#010101" stroke-width=".34"/>
<path d="M549.5 383.4h9.3v5.8h-9.3z" fill="#fff"/>
<path d="M549.5 383.4v5.8h9.3v-5.8" fill="none" stroke="#010101" stroke-width=".34"/>
<path d="M453.7 389.2h13.8v4.8h-13.8z" fill="#fff"/>
<path d="M467.5 389.2h-13.8v4.8h13.8" fill="none" stroke="#010101" stroke-width=".34"/>
<path d="M466.7 389.2h19v4.8h-19z" fill="#fff"/>
<path d="M466.7 389.2h19v4.8h-19" fill="none" stroke="#010101" stroke-width=".34"/>
<path d="M485.7 389.2h29.1v4.8h-29.1z" fill="#fff"/>
<path d="M485.7 389.2h29.1v4.8h-29.1z" fill="none" stroke="#010101" stroke-width=".34"/>
<path d="M514.8 389.2h11.9v4.8h-11.9z" fill="#fff"/>
<path d="M526.7 389.2h-11.9v4.8h11.9" fill="none" stroke="#010101" stroke-width=".34"/>
<path d="M526.7 389.2h32.1v4.8h-32.1z" fill="#fff"/>
<path d="M526.7 389.2h32.1v4.8h-32.1" fill="none" stroke="#010101" stroke-width=".34"/>
<path d="M159 103.3h31v6.9h-31z" fill="#cdcdcd"/>
<path d="M159 103.3h31v6.9h-31z" fill="none" stroke="#010101" stroke-width=".34"/>
<path d="M159 110.2h31v23.1h-31z" fill="#fff"/>
<path d="M159 110.2h31v23.1h-31zM159 117.1h31M169.1 110.2v23.1M170.4 114.9h3.1" fill="none" stroke="#010101" stroke-width=".34"/>
<path d="M159 118.4h-27v21" fill="none" stroke="#010101" stroke-width=".41"/>
<path d="M130.2 139h3.5l-1.7 3.5z" fill="#010101"/>
<path d="M190 118.4h22.9" fill="none" stroke="#010101" stroke-width=".41"/>
<path d="M212.5 116.6l3.5 1.8-3.5 1.7z" fill="#010101"/>
<text font-size="16.4" x="27.1" y="41.8">Radio Warwick Digital Playout Database Schema</text>
<text font-size="8.2" x="456.5" y="374">Audio Information &amp; Scripts</text>
<text font-size="6.2" x="466" y="358.7">RaW DPS Database Schema</text>
<g font-size="4.1">
<text x="178.6" y="192.7">SCRIPTS</text>
<text x="473.3" y="333.2">AUDIO INFORMATION</text>
</g>
<g font-size="3.4">
<text x="319.6" y="69.4">audiotypes</text>
<text x="361.4" y="68.9">archives</text>
<text x="398.7" y="68.9">lifespans</text>
<text x="436.1" y="68.9">jingletypes</text>
<text x="486" y="68.9">jinglepkgs</text>
<text x="315.4" y="76.3">PK</text>
<text x="323.8" y="76.3">id</text>
<text x="354.2" y="75.8">PK</text>
<text x="362.6" y="75.8">id</text>
<text x="392.9" y="75.8">PK</text>
<text x="401.4" y="75.8">id</text>
<text x="431.7" y="75.8">PK</text>
<text x="440.2" y="75.8">id</text>
<text x="480.1" y="75.8">PK</text>
<text x="488.6" y="75.8">id</text>
<text x="362.6" y="84">name</text>
<text x="401.4" y="84">name</text>
<text x="440.2" y="84">name</text>
<text x="488.6" y="84">name</text>
<text x="323.8" y="84.5">name</text>
<text x="323.8" y="88.6">description</text>
<text x="362.6" y="88.1">localpath</text>
<text x="401.4" y="88.1">data</text>
<text x="440.2" y="88.1">description</text>
<text x="488.6" y="88.1">description</text>
<text x="362.6" y="92.2">remotepath</text>
<text x="401.4" y="92.2">description</text>
<text x="488.6" y="92.2">enabled</text>
<text x="167.6" y="107.7">scriptsdir</text>
<text x="224.9" y="107.7">dir</text>
<text x="292.6" y="107.7">audiodir</text>
<text x="160.4" y="114.6">PK</text>
<text x="170.3" y="114.6">id</text>
<text x="217.3" y="114.6">PK</text>
<text x="225.8" y="114.6">id</text>
<text x="286.3" y="114.6">PK</text>
<text x="296.3" y="114.6">id</text>
<text x="367" y="117.4">audio</text>
<text x="432.9" y="117.4">audiojinglepkgs</text>
<text x="160.4" y="122.8">FK1</text>
<text x="170.3" y="122.8">scriptid</text>
<text x="225.8" y="122.8">parent</text>
<text x="286.3" y="122.8">FK1</text>
<text x="296.3" y="122.8">audio</text>
<text x="352.2" y="124.2">PK</text>
<text x="362.3" y="124.2">id</text>
<text x="431.7" y="124.2">PK</text>
<text x="441.7" y="124.2">id</text>
<text x="160.4" y="126.8">FK2</text>
<text x="170.3" y="126.8">dir</text>
<text x="170.3" y="131">permissions</text>
<text x="225.8" y="126.8">name</text>
<text x="225.8" y="131">notes</text>
<text x="286.3" y="126.8">FK2</text>
<text x="296.3" y="131">linktype</text>
<text x="296.3" y="126.8">directory</text>
<text x="352.2" y="136.6">FK1</text>
<text x="362.3" y="132.4">md5</text>
<text x="362.3" y="136.6">archive</text>
<text x="431.7" y="132.4">FK1</text>
<text x="431.7" y="136.6">FK2</text>
<text x="441.7" y="132.4">audio</text>
<text x="441.7" y="136.6">jinglepkg</text>
<text x="362.3" y="140.6">length_smpl</text>
<text x="431.7" y="140.6">FK3</text>
<text x="441.7" y="140.6">jingletype</text>
<text x="78.1" y="146.5">scriptusers</text>
<text x="127" y="146.9">scripts</text>
<text x="165.2" y="146.5">scriptgroups</text>
<text x="226.7" y="146.5">groups</text>
<text x="291.1" y="146.5">audiogroups</text>
<text x="362.3" y="144.8">start_smpl</text>
<text x="362.3" y="148.8">end_smpl</text>
<text x="72.1" y="153.3">PK</text>
<text x="82.2" y="153.3">id</text>
<text x="116.7" y="153.8">PK</text>
<text x="126.7" y="153.8">id</text>
<text x="160.4" y="153.3">PK</text>
<text x="170.3" y="153.3">id</text>
<text x="218.5" y="153.3">PK</text>
<text x="227" y="153.3">id</text>
<text x="286.3" y="153.3">PK</text>
<text x="296.3" y="153.3">id</text>
<text x="362.3" y="152.9">intro_smpl</text>
<text x="72.1" y="161.5">FK2</text>
<text x="82.2" y="161.5">scriptid</text>
<text x="126.7" y="162">name</text>
<text x="160.4" y="161.5">FK2</text>
<text x="170.3" y="161.5">scriptid</text>
<text x="227" y="161.5">name</text>
<text x="286.3" y="161.5">FK2</text>
<text x="296.3" y="161.5">audio</text>
<text x="352.2" y="161.1">FK5</text>
<text x="362.3" y="161.1">type</text>
<text x="362.3" y="157.1">extro_smpl</text>
<text x="432.2" y="156.1">audiokeywords</text>
<text x="484.5" y="157.7">keywords</text>
<text x="72.1" y="165.6">FK1</text>
<text x="82.2" y="165.6">userid</text>
<text x="126.7" y="166.1">contents</text>
<text x="160.4" y="165.6">FK1</text>
<text x="170.3" y="165.6">groupid</text>
<text x="227" y="165.6">description</text>
<text x="286.3" y="165.6">FK1</text>
<text x="296.3" y="165.6">groupid</text>
<text x="352.2" y="165.3">FK2</text>
<text x="362.3" y="165.3">creator</text>
<text x="431.7" y="163">PK</text>
<text x="441.7" y="163">id</text>
<text x="482.6" y="164.5">PK</text>
<text x="491.1" y="164.5">id</text>
<text x="82.2" y="169.7">permissions</text>
<text x="126.7" y="170.2">length</text>
<text x="170.3" y="169.7">permissions</text>
<text x="296.3" y="169.7">permissions</text>
<text x="362.3" y="169.3">creation_date</text>
<text x="362.3" y="173.5">import_date</text>
<text x="431.7" y="171.2">FK1</text>
<text x="441.7" y="171.2">track</text>
<text x="491.1" y="172.7">name</text>
<text x="116.7" y="174.3">FK1</text>
<text x="126.7" y="178.4">creationdate</text>
<text x="126.7" y="174.3">creator</text>
<text x="362.3" y="177.5">title</text>
<text x="431.7" y="175.3">FK2</text>
<text x="441.7" y="175.3">keyword</text>
<text x="491.1" y="176.9">similar</text>
<text x="292" y="185.3">playlist</text>
<text x="352.2" y="181.7">FK4</text>
<text x="362.3" y="185.8">music_track</text>
<text x="362.3" y="181.7">music_album</text>
<text x="362.3" y="189.9">music_released</text>
<text x="482.8" y="191.6">artistskeywords</text>
<text x="286.3" y="192">PK</text>
<text x="296.3" y="192">id</text>
<text x="352.2" y="194">FK3</text>
<text x="362.3" y="194">advert_company</text>
<text x="437.5" y="194.9">albums</text>
<text x="286.3" y="200.2">FK1</text>
<text x="296.3" y="200.2">audio</text>
<text x="362.3" y="198">advert_description</text>
<text x="362.3" y="202.2">origin</text>
<text x="431.7" y="201.8">PK</text>
<text x="440.2" y="201.8">id</text>
<text x="482.6" y="198.5">PK</text>
<text x="492.6" y="198.5">id</text>
<text x="296.3" y="204.4">playlist</text>
<text x="362.3" y="206.2">reclibid</text>
<text x="440.2" y="210">name</text>
<text x="482.6" y="206.7">FK1</text>
<text x="492.6" y="206.7">artist</text>
<text x="362.3" y="210.4">sustainer</text>
<text x="362.3" y="214.5">flagged</text>
<text x="440.2" y="214">alt_name</text>
<text x="482.6" y="210.7">FK2</text>
<text x="492.6" y="210.7">keyword</text>
<text x="362.3" y="218.6">censor</text>
<text x="124.9" y="224">users</text>
<text x="362.3" y="222.7">notes</text>
<text x="362.3" y="226.8">param_vol</text>
<text x="489.3" y="227.1">artists</text>
<text x="116.7" y="230.8">PK</text>
<text x="125.2" y="230.8">id</text>
<text x="296.3" y="233.7">audiolog</text>
<text x="362.3" y="230.9">param_speed</text>
<text x="432.5" y="233.7">audioartists</text>
<text x="482.6" y="233.9">PK</text>
<text x="491.1" y="233.9">id</text>
<text x="125.2" y="239">username</text>
<text x="362.3" y="235">param_mood</text>
<text x="362.3" y="239.1">param_endstyle</text>
<text x="125.2" y="243.2">password</text>
<text x="286.3" y="240.5">PK</text>
<text x="296.3" y="240.5">id</text>
<text x="352.2" y="243.2">FK6</text>
<text x="362.3" y="243.2">lifespan</text>
<text x="431.7" y="240.5">PK</text>
<text x="441.7" y="240.5">id</text>
<text x="491.1" y="242.1">name</text>
<text x="125.2" y="247.2">enabled</text>
<text x="286.3" y="248.8">FK1</text>
<text x="296.3" y="248.8">audio</text>
<text x="362.3" y="247.3">rip_result</text>
<text x="431.7" y="248.8">FK1</text>
<text x="441.7" y="248.8">audio</text>
<text x="491.1" y="246.2">alt_name</text>
<text x="286.3" y="252.8">FK2</text>
<text x="296.3" y="257">downloaddate</text>
<text x="296.3" y="252.8">userid</text>
<text x="431.7" y="252.8">FK2</text>
<text x="441.7" y="252.8">artist</text>
<text x="481.7" y="262.7">advertschedule</text>
<text x="480.1" y="269.6">PK</text>
<text x="490.1" y="269.6">id</text>
<text x="292.1" y="272.5">audiousers</text>
<text x="286.3" y="279.3">PK</text>
<text x="296.3" y="279.3">id</text>
<text x="480.1" y="277.8">FK1</text>
<text x="490.1" y="281.9">start_date</text>
<text x="490.1" y="277.8">advert</text>
<text x="286.3" y="287.4">FK2</text>
<text x="296.3" y="287.4">audio</text>
<text x="432.1" y="282.1">companies</text>
<text x="490.1" y="286">end_date</text>
<text x="286.3" y="291.6">FK1</text>
<text x="296.3" y="291.6">userid</text>
<text x="337.9" y="291.8">audiocomments</text>
<text x="431.7" y="289">PK</text>
<text x="440.2" y="289">id</text>
<text x="490.1" y="290.1">time_start</text>
<text x="296.3" y="295.7">permissions</text>
<text x="334.8" y="298.6">PK</text>
<text x="344.8" y="298.6">id</text>
<text x="440.2" y="297.2">name</text>
<text x="490.1" y="294.2">time_end</text>
<text x="490.1" y="298.3">frequency</text>
<text x="334.8" y="306.8">FK1</text>
<text x="334.8" y="311">FK2</text>
<text x="344.8" y="306.8">audio</text>
<text x="344.8" y="311">userid</text>
<text x="344.8" y="315">creationdate</text>
<text x="344.8" y="319.2">comment</text>
</g>
<g font-size="2.7">
<text x="421.3" y="365.8">6 Aug, 2006</text>
<text x="419.9" y="384">Chris Cantwell</text>
<text x="457" y="387.2">A2</text>
<text x="553.3" y="387.2">2</text>
<text x="409.7" y="391.3">ccantwell@radio.warwick.ac.uk</text>
<text x="474.3" y="392.5">1:1</text>
<text x="538.6" y="392.5">1 OF 6</text>
</g>
<g font-size="2">
<text x="456.5" y="382.1">SIZE</text>
<text x="472.5" y="382.1">FSCM NO</text>
<text x="515.8" y="382.1">DWG NO</text>
<text x="551.9" y="382.1">REV</text>
<text x="454.4" y="392.3">SCALE</text>
<text x="515.4" y="392.3">SHEET</text>
</g>
</svg>
